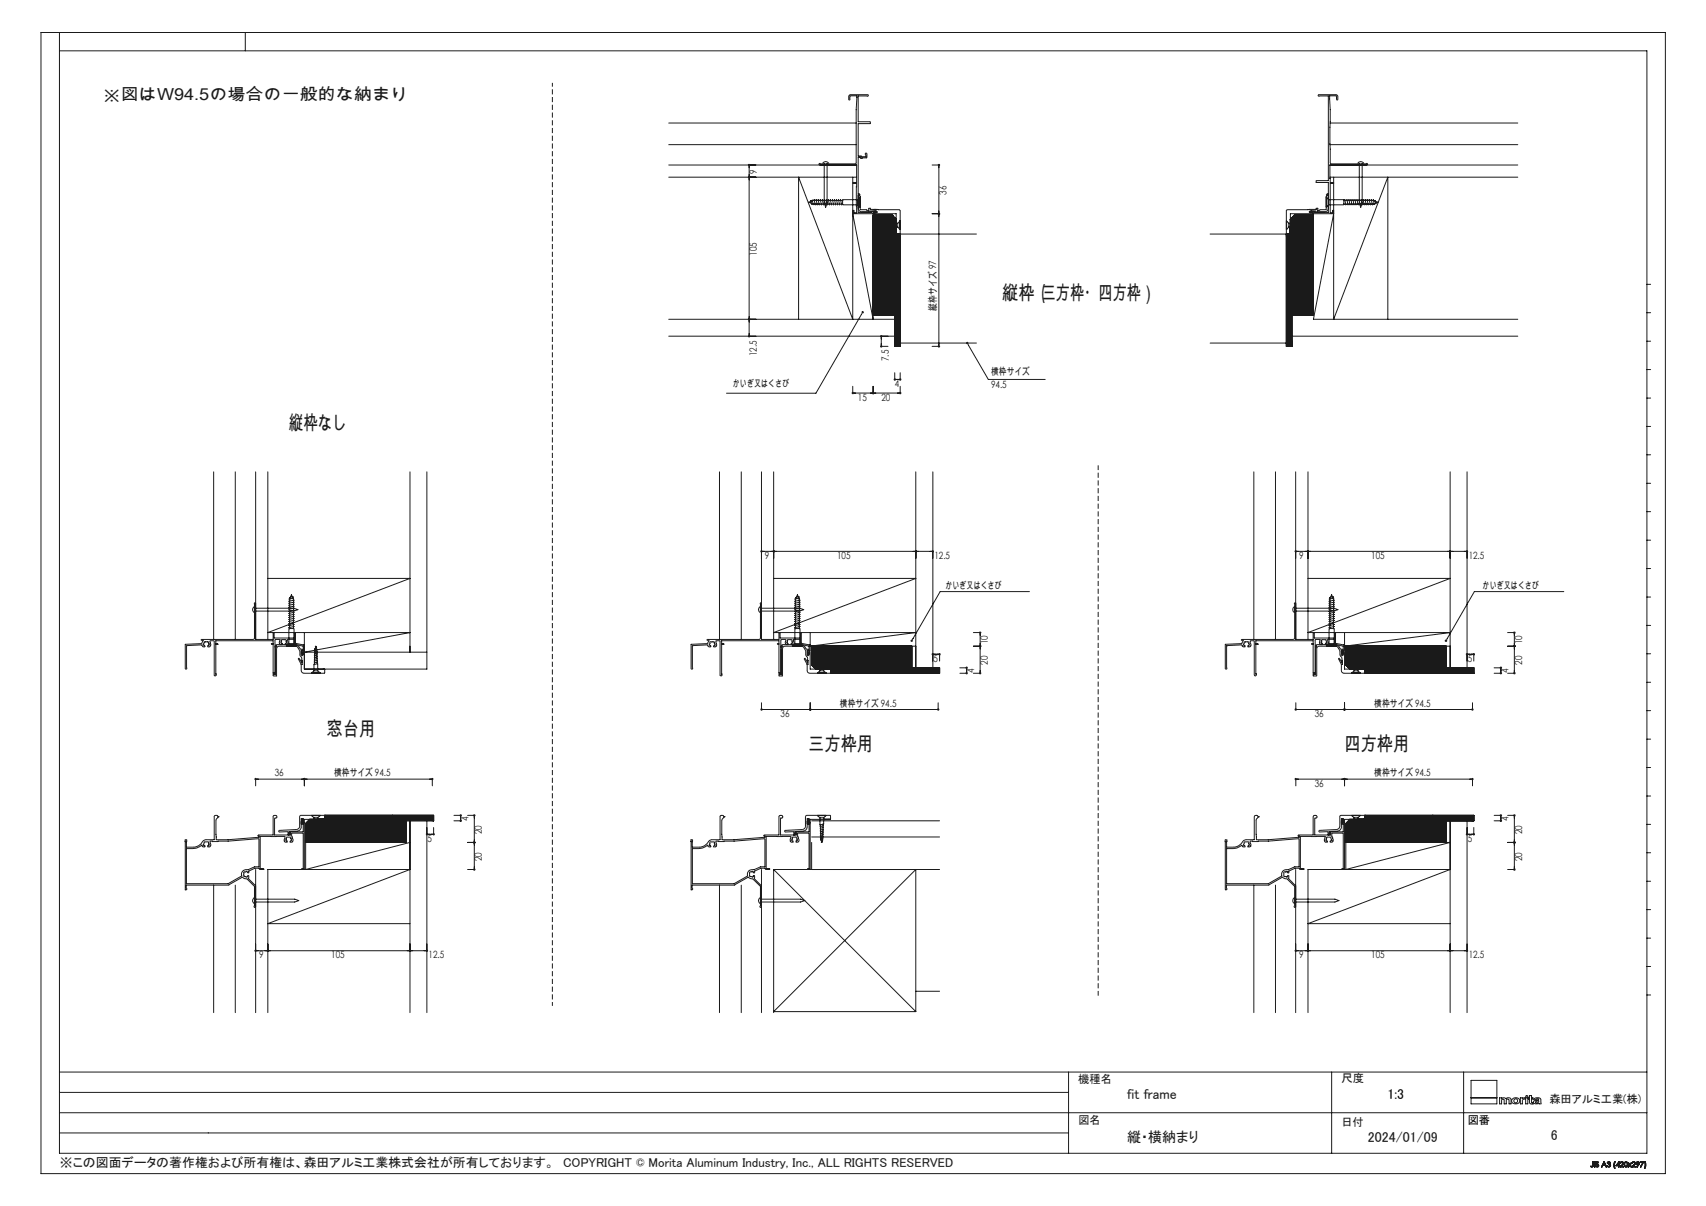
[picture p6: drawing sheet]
<svg xmlns="http://www.w3.org/2000/svg" width="420mm" height="297mm" viewBox="0 0 420 297" stroke-linecap="round" stroke-linejoin="round" font-family="sans-serif">
<g fill="none" stroke="#191924" stroke-width=".25">
<path d="M10.1 8h399.9v281h-399.9zM14.6 8v276h390.8v-271.5h-390.8M60.4 8v4.5M164.6 35.6h46.2M164.6 30.3h46.2M211.6 38.7h.1M327.4 35.6h46.3M327.4 30.3h46.3M164.6 40.6h46.3v4.3h-.9l-.1 .2 1 .1v7.2h-.6v-.5l-.4-.1M164.6 43.6h46.3M184.4 40.6v42.2M199.6 49.6v-.2l.2 .9v-.2"/>
<path d="M200 49.5v-.2l.2 1.1v-.2M200.4 49.4v-.2l.3 1.2v-.1M200.9 49.4v-.2l.3 1.2v-.1M201.4 49.4v-.2l.3 1.2v-.1M201.8 40.6l-.2-.1 .1-.3 9 .1 .1-13.3 .2-3.4h-1.6l-.2 1-.2-.1v-.8l.3-.4 4.4 .1-.1 .3-2.3-.1v6.4l3 .1-.1 .3h-2.9v8l1.8 .2-.1-.7 .3-.2 .1 .2-.1 1-1.4 .1-.1-.3h-.5v9l.4 .2-.1 .2-.3-.1v4.3h3.3v-.2l1-.1 .2 .2-.1 .1M201.9 49.4l.1-.2 .2 1.2v-.1M202.4 49.4l.1-.2 .2 1.2v-.1M202.5 40.3l.4-.4 .4-.1 .7 .5M202.9 49.4l.1-.2 .2 1.2v-.1M202.9 40.3v9.7l.4 1 .3-1v-9.7M203.4 49.4v-.2l.3 1.2v-.1M203.9 49.4v-.2l.3 1.2v-.1"/>
<path d="M204.4 49.4v-.2l.3 1.2 .1-.1M204.9 49.4l.1-.2 .2 1.2v-.1M205.4 49.4l.1-.2 .2 1.2v-.1M205.9 49.4l.1-.2 .2 1.2v-.1M206.4 49.4v-.2l.3 1.2v-.1M206.9 49.4v-.2l.3 1.2v-.1M207.4 49.4h-7.2l-1.1 .4 1.1 .4 7.3 .2M209.9 52.6l5 26v-25.6M209.9 43.6v35l-13.3-35v35M211.2 49.2h-3.8l.1 1.2h3.7M211.2 50.4l.5 .6M211.2 49.2v1.2"/>
<path d="M211.3 51.3l.2 .6 .3 .2h2.2v.2M211.3 48.2l.2-.2 .3 .4v3.1l.1 .1h1.4l.1 .2h.5v-.4l.3-.1 .1 .3 7.2 .1 .1 .2v5.6l-.2 .1M211.7 48.6v2.4M211.7 48.6l-.5 .6M211.7 48.6h.1M211.7 51h.1M214.3 52.3l.1-.3h1.4l.1 .1v.2h-.9l-.1 .3-5-.1M214.9 53h4.7M214.9 53l4.7 24.6v-24.6M215.3 52.3l-.2 .3h5.5v5l-.3-4v31.7h1.3M219.3 55.9h1.7M219.5 55h1.5"/>
<path d="M219.6 53l1 1-.8-.9M219.6 53l.2 24.6v-24.5M219.6 53l.2 .1M219.8 53.1l.5 4.5 1.3 27.7M220.6 56.1v1.2M221 55.9l.5 .6M221 55v.9M221.5 54.4l-.5 .6M221.5 54.4h.1M221.5 56.5h.1M221.5 54.4v2.1M221.6 57.6v27.7"/>
<path d="M229.5 40.6h1.6v44.7h-1.6M229.5 52.6h1.6M240.4 57.6h-20.6l.5 16.7h-.5l.5 3.3h-5.4M297.9 57.6h20.6l-.5-4v31.7M316.7 54.4h.1M316.7 56.5h.1M316.7 57.6l1.3 27.7h-1.3zM316.8 54.4l.5 .6M316.8 54.4v2.1M317.3 55h1.7M317.3 55.9h1.5M317.3 55.9l-.5 .6"/>
<path d="M317.3 55v.9M317.7 54l1-1v24.6l-.2-24.5v24.5l-.5-3.3h.5l-.5-16.7zM317.7 56.1v1.2M318.7 53h4.7v24.6M318.7 53l4.7 24.6M322.9 52.3l.3 .3h-5.5v5M324 52.3l-.1-.3h-1.4l-.2 .2 .1 .1h.9l.1 .3 4.9-.1M326.5 48.6h.1M326.5 51h.1M326.6 48.6v2.4M326.6 48.6l.5 .6M327 51.3l-.2 .6-.4 .2h-2.1v.2"/>
<path d="M327 48.2l-.2-.2-.3 .4-.1 3.2h-1.4l-.1 .2h-.5v-.4l-.3-.1-.1 .3-7.2 .1-.1 .2v5.6l.1 .1M327.1 49.2h3.7v1.2h-3.7M327.1 50.4l-.5 .6M327.1 49.2v1.2M327.4 43.6h46.3M328.3 52.6l-4.9 26h50.3M328.3 43.6v35l13.4-35v35M330.8 49.4h7.3l1.1 .4-1.1 .4-.6 .1h-6.7M331 49.4l.1-.2 .2 1.2 .1-.1M331.6 49.4v-.2l.3 1.2v-.1M332.1 49.4v-.2l.3 1.2v-.1M332.6 49.4v-.2l.2 1.2 .1-.1"/>
<path d="M333.1 49.4v-.2l.2 1.2 .1-.1M333.6 49.4v-.2l.2 1.2 .1-.1M334 49.4l.1-.2 .3 1.2v-.1M334.3 40.3l.3-.4 .4-.1 .8 .5M334.6 49.4v-.2l.3 1.2v-.1M334.6 40.3v9.7l.4 1 .4-1v-9.7M335.1 49.4v-.2l.3 1.2v-.1M335.6 49.4v-.2l.2 1.2 .1-.1M336.1 49.4v-.2l.2 1.2 .1-.1M336.5 40.6l.2-.1-.2-.3-8.8 .2-.2-.2-.2-16.6h1.7l.1 1 .3-.1v-.8l-.5-.4-4.3 .1-.1 .2 .2 .1 2.3-.1v20.9l-3 .1 .1 .3h2.9v2.8l-.4 .3h.4v4.3h-3.3v-.2l-1-.1-.2 .2 .1 .1M336.5 49.4l.1-.2 .2 1.2 .1-.1M337 49.4l.1-.2 .3 1.2v-.1"/>
<path d="M337.6 49.4v-.2l.3 1.2v-.1M338.1 49.4v-.2l.2 1.1v-.1M338.5 49.5v-.1l.2 .8v-.2M373.7 40.6h-46.3l.1 4.3 .8 .1v.2h-.8v7.2h.5v-.5l.3-.1M164.6 78.6h55.7M212.2 77.2l-11.3 19.6h-22M318 77.6h5.4M405.4 70h1M405.4 77h1M164.6 82.8h55.7M209.9 95.1v1.7h11.7v-1.7M214.9 95.1v1.7"/>
<path d="M217 82.8v2.5h1.6M220.3 91.8v1.6h1.3v-1.6M221.6 84.5h18.8M238.3 84.8l5 8.6h14M297.9 84.5h18.8M318 82.8h55.7M405.4 84h1M405.4 91h1M405.4 98h1M52.6 116.2v41.3M57.9 116.2v41.3M62.9 116.2v41.3h4.3v-1.6l.2-.1 .1 1.3h5v-1.3"/>
<path d="M65.9 116.2v41.3M100.9 116.2v44.4M105.1 116.2v48.6h-30.2v-9M177.1 116.2v41.3M182.5 116.2v41.3M187.5 116.2v41.3h4.3v-1.6l.1-.1 .2 .1v1.2h4.9v-1.3M190.5 116.2v41.3M225.5 116.2v48.3M229.7 116.2v48.3M308.7 116.2v41.3M314 116.2v41.3M319 116.2v41.3h4.3v-1.6l.1-.1 .2 .1v1.2h4.9v-1.3"/>
<path d="M322 116.2v41.3M357 116.2v48.3M361.2 116.2v48.3M405.4 105h1M405.4 112h1M405.4 119h1M187.5 135.8h42.2M319 135.8h42.2M405.4 126h1M405.4 133h1M62.7 149.4l-.5 .6 .1 .5 .4 .4M62.7 149.8h9.6l1 .3-1 .4h-9.6"/>
<path d="M62.9 148.6l-.1-.2-.2 .2v8.8l-13 .1v.2l.4 .1-.4 .7-4 .2 .1 6.1 .3-.2-.1-5.6 3.8-.2 .4 .5h.3v-.2a.41 .41 0 0 1-.3-.4 .41 .41 0 0 1 .2-.4l.1-.3h.8l.2 .5a.22 .22 0 0 1 .1 .3 .22 .22 0 0 1-.2 .2l-.2 .1 .2 .2 .5-.2v-1.3l.9 .1v8.4l.3 .2 .2-.2-.1-7.6h.6l-.1-.2h-.5v-.7h14.1v.7l-.4 .1 .4 .1v6.9l.3 .1v.4h.3v-.2M65.9 142.4h35l-35 13.4h35l-26 4.8h30.2M69.1 158.7l-.3-.4 .1-.8h-1.2v1.6l.3 .1-.3 .1 .1 6.6M69.4 158.7h.1l-.1-.2a.3 .3 0 0 1-.3-.3 .3 .3 0 0 1 .2-.3 .34 .34 0 0 1 .1-.4 .34 .34 0 0 1 .4 0 .34 .34 0 0 1 .4 0 .34 .34 0 0 1 .2 .3v.1a.4 .4 0 0 1 .1 .4 .4 .4 0 0 1-.3 .3l.1 .1M70.6 158.7l.2-.1 .2-.3-.2-.9h1.6l.1 1.3M70.6 159h2.3M70.6 159v.1M71.1 158.5l.1-3.7 1.2 .1v3.6M71.1 158.5h1.3M71.1 158.5l-.5 .5M72 146.9l.1 .1-.8 .1 .1 .1M72.1 147.3h.2l-1.1 .2 .1 .1"/>
<path d="M72.2 147.7l.2 .1-1.3 .3h.2M72.2 154.8v-7.3l-.4-1-.5 1-.1 7.3M72.2 154.3h.2l-1.3 .2 .2 .1M72.2 153.8h.2l-1.3 .3h.2M72.2 153.2l.2 .1-1.3 .3h.2M72.2 152.7l.2 .1-1.3 .2 .2 .1M72.2 152.3h.2l-1.3 .2 .2 .1M72.2 151.8h.2l-1.3 .2 .2 .1M72.2 151.3h.2l-1.3 .2 .2 .1M72.2 150.8h.2l-1.3 .3h.2M72.2 150.2l.2 .1-1.3 .2 .2 .1M72.2 149.8h.2l-1.3 .2 .2 .1"/>
<path d="M72.2 149.3h.2l-1.3 .2 .2 .1M72.2 148.8h.2l-1.3 .2 .2 .1M72.2 148.3h.2l-1.3 .3h.2M72.4 158.5l.5 .5M72.6 155.8l.1 .1v2.5l2.2 .4M72.6 158.7l.2 .1a1.3 1.3 0 0 1 1.1 .9l.7 .2-.1 .3M72.7 159.1l.6 .3 .5 1v1l.5 .6v1.1l-.6-.9-.3 .1 .8 1.3M72.9 159l-4.2 .1-.5 .4-.1 6.9h-.8l-.1-.6 .3 .1M77.9 159.2l-.3 .1M78 159.6l-.5 .1M187.2 149.4l-.5 .7 .1 .4 .4 .4M187.2 149.8h9.7l1 .3-1 .4h-9.7"/>
<path d="M187.5 148.6l-.2-.2-.2 .2 .1 8.6-.1 .2-13 .1v.2l.5 .1-.4 .7-4.1 .2 .2 6.1 .2-.1v-5.6l3.7-.3 .3 .5h.4l.1-.1-.1-.2a.32 .32 0 0 1-.3-.3 .32 .32 0 0 1 .2-.3l.1-.4h.9l.1 .2v.3a.25 .25 0 0 1 .2 .3 .25 .25 0 0 1-.3 .2v.3l.6-.2-.1-1.3h.9l.1 8.5 .2 .2 .2-.2v-7.6h.5l-.1-.2h-.4v-.7h14.1v.7h-.4l.4 .2v6.9l.3 .2-.1 .3h.3l.1-.2M190.5 142.4h35l-35 13.4h35l-26 3.3h26M193.7 158.7l-.4-.3 .1-.9h-1.1l-.1 1.6 .3 .1-.3 .1v6.2l.2 .4M194 158.7v-.2a.39 .39 0 0 1-.3-.3 .39 .39 0 0 1 .2-.4 .35 .35 0 0 1 .2-.3 .35 .35 0 0 1 .4 0 .38 .38 0 0 1 .4 .1 .38 .38 0 0 1 .1 .4l.1 .3-.3 .2 .1 .2M195.1 158.7l.4-.4-.1-.9h1.6l.1 1.3M195.2 159h2.3M195.2 159v.1M195.7 158.5l.1-3.7 1.2 .1v3.6M195.7 158.5l-.5 .5M195.7 158.5h1.3M196.5 146.9l.2 .1-.8 .1 .1 .1M196.7 147.3h.2l-1.2 .2 .2 .1"/>
<path d="M196.7 147.7l.3 .1-1.3 .3h.1M196.8 154.8v-6.7l-.1-.6-.4-1-.4 1-.1 7.3M196.8 154.3h.2l-1.3 .2 .1 .1M196.8 153.8h.2l-1.3 .3h.1M196.8 153.2l.2 .1-1.3 .3h.1M196.8 152.7l.2 .1-1.3 .2 .1 .1M196.8 152.3h.2l-1.3 .2 .1 .1M196.8 151.8h.2l-1.3 .2 .1 .1M196.8 151.3h.2l-1.3 .2 .1 .1M196.8 150.8h.2l-1.3 .3h.1M196.8 150.2l.2 .1-1.3 .2 .1 .1M196.8 149.8h.2l-1.3 .2 .1 .1"/>
<path d="M196.8 149.3h.2l-1.3 .2 .1 .1M196.8 148.8h.2l-1.3 .2 .1 .1M196.8 148.3h.2l-1.3 .3h.1M197 158.5l.5 .5M197.1 155.8l.2 .1v2.5l2.2 .4M197.2 158.7l.1 .1a1.32 1.32 0 0 1 1.1 .9l.7 .2v.3M197.3 159.1l.5 .2 .6 1v1.1l.4 .6v1.1l-.6-1-.2 .2 .7 1.3M197.5 159l-4.3 .1-.5 .4-.1 6.9h-.8v-.6l.2 .1M199.5 155.8v4.5l-.3 .2-.1 .9a.23 .23 0 0 1-.2 .1 .23 .23 0 0 1-.2-.3v-.9l.5-.1v-1.1l-1.9-.4-4.8 .1-.1 .2 .1 .2-.2 .5 .1 6.2M199.8 159.1l1 5.7-1-1zM224.5 159.1v5.4l-3.3-5.4v6.7l-16.7-1.8h16.7l-16.7-4.9v6.7h26.8M239.6 155.8h1.7v10h-1.7"/>
<path d="M239.6 159.1h1.7M253.4 145.7h-21.9l-6.9 11.8M318.7 149.4l-.4 .6v.5l.4 .4M318.7 149.8h9.7l1 .3-1 .4h-9.7M319 148.6l-.2-.2-.1 .2v8.6l-.1 .2-12.9 .1v.2h.4l-.4 .8-4 .2 .1 6.1 .2-.1v-5.6l3.7-.3 .3 .4 .4 .1 .1-.2-.1-.1a.3 .3 0 0 1-.3-.3 .3 .3 0 0 1 .2-.3l.1-.4h.6a.31 .31 0 0 1 .4 .1 .31 .31 0 0 1 0 .4 .39 .39 0 0 1 .1 .4 .39 .39 0 0 1-.3 .2l.4 .2 .3-.3-.1-1.2 1 .1v8.3l.2 .3 .3-.3-.1-7.5h.5l-.1-.2h-.4v-.7h14.1v.7l-.4 .1 .4 .1v6.9l.3 .1-.1 .4 .4-.1-.1-6.2 .3-.6-.2-.2 .2-.2 4.8-.1 1.8 .4v1.1l-.5 .1 .1 1.1a.23 .23 0 0 0 .2 .1 .23 .23 0 0 0 .2-.3v-.7l.3-.2v-4.5M322 142.4h35l-35 13.4h35l-26 3.3h26M325.2 158.7l-.4-.3 .1-.9h-1.1v1.6l.2 .1-.2 .1v6.3a.24 .24 0 0 1 .1 .4 .24 .24 0 0 1-.3 0M325.5 158.7l.1-.1-.1-.2a.3 .3 0 0 1-.3-.2 .3 .3 0 0 1 .2-.3 .42 .42 0 0 1 .2-.4 .42 .42 0 0 1 .5 0 .36 .36 0 0 1 .4 .2 .36 .36 0 0 1 0 .4l.2 .2-.4 .3 .1 .1M326.7 159h2.3M326.7 159v.1M327.2 158.5v-3.6l1.2-.1 .2 3.9M327.2 158.5h1.3l.5 .5"/>
<path d="M327.2 158.5l-.5 .5M328 146.9l.2 .1-.8 .1 .1 .1M328.2 147.3h.2l-1.2 .2 .2 .1M328.3 154.8v-6.7v-.6l-.5-1-.4 1-.1 7.3M328.3 154.3h.2l-1.3 .2 .2 .1M328.3 153.8h.2l-1.3 .3h.2M328.3 153.2l.2 .1-1.3 .3h.2M328.3 152.7l.2 .1-1.3 .2 .2 .1M328.3 152.3h.2l-1.3 .2 .2 .1M328.3 151.8h.2l-1.3 .2 .2 .1M328.3 151.3h.2l-1.3 .2 .2 .1M328.3 150.8h.2l-1.3 .3h.2"/>
<path d="M328.3 150.2l.2 .1-1.3 .2 .2 .1M328.3 149.8h.2l-1.3 .2 .2 .1M328.3 149.3h.2l-1.3 .2 .2 .1M328.3 148.8h.2l-1.3 .2 .2 .1M328.3 148.3h.2l-1.3 .3h.2M328.3 147.7l.2 .1-1.3 .3h.2M328.5 157.4h-1.6l.1 1-.4 .3M328.6 155.8l.2 .1v2.5l2.2 .4M328.7 158.7l.2 .1a1.41 1.41 0 0 1 1.1 .9l.6 .2v.3M328.8 159.1l.6 .3 .5 .9v1.1l.5 .7v1l-.6-.9-.3 .1 .7 1.3M329 159l-4.3 .1-.5 .4v6.9h-.8l-.1-.5h.2M331.3 159.1l1 5.7-1-1z"/>
<path d="M356 159.1v5.4l-3.3-5.4v6.7l-16.7-1.8h16.7l-16.7-4.9v6.7h26.8M371.2 155.8h1.6v10h-1.6M371.2 159.1h1.6M385 145.7h-22l-6.8 11.8M405.4 140h1M405.4 147h1M405.4 154h1M67.8 165.9v.2l-.3-.1M74.2 163.6v1.7l.4 .5h5.2l.1-1M74.3 162.6l.1 1h-.2M74.5 160.2l-.1 .9 .2-.1M74.6 160.7h.3v.1"/>
<path d="M74.9 160.2l-.3 .3v.7l-.3 .3-.1-.3v-.9l.4-.1v-1.1l-1.8-.4h-4.5l-.5 .2 .2 .2-.2 .5v6.3M76.7 165.7h2.1M76.7 165.7v.1M77.3 165.2h.9M77.3 165.2v-1.5l.9-.3v1.8M77.3 165.2l-.6 .5M78.1 163.5l-.1-3.6-.2-.8-.3 .8-.1 3.8M78.1 160l-.7 .2M78.1 160.4l-.7 .2M78.1 161.7l-.7 .3M78.1 161.3l-.7 .2M78.1 160.9l-.7 .2"/>
<path d="M78.2 162.6l-.9 .2M78.2 162.2l-.8 .2M78.2 165.2l.6 .5M78.2 163l-.9 .3M78.4 164.8h1.2M78.8 165.7v.1M187.5 173.1v1.6h43.5v-1.6M192.4 165.9l-.1 .2-.2-.1M198.7 163.6v1.6l.4 .6h5.2l.2-.2M198.8 162.6l.1 1h-.2M199 161.1h.1M199 160.2v.9"/>
<path d="M199.2 160.7l.3 .1v4h5l-3.7-5.7v5.7M199.2 161l-.2 .1M199.5 173.1v1.6M201.3 165.7v.1M201.3 165.7h2M201.9 163.7v1.5M201.9 165.2l-.6 .5M201.9 165.2h.9M202.8 163.4v1.8M202.8 165.2l.5 .5M203 164.8h1.2M203.3 165.7v.1"/>
<path d="M221.2 164.5h10.1v1.3zM229.7 161.1h1.6v1.7M236.3 164.5h1.7v1.3h-1.7M319 173.1v1.6h43.5v-1.6M330.2 163.6v1.6l.5 .6h5.2l.1-.2M330.4 162.6l.1 1h-.3M330.5 161.1h.1M330.5 160.2v.9M330.7 160.7l.1-.1 .2 .2v4h5l-3.7-5.7v5.7M330.7 161l-.2 .1M331 173.1v1.6M332.8 165.7h2.1"/>
<path d="M332.8 165.7v.1M333.4 165.2h.9M333.4 163.7v1.5M333.4 165.2l-.6 .5M334.3 163.4v1.8M334.3 165.2l.6 .5M334.5 164.8h1.2M334.9 165.7v.1M352.7 164.5h10.1v1.3zM361.2 161.1h1.6v1.7M367.8 164.5h1.7v1.3h-1.7M405.4 161h1"/>
<path d="M405.4 168h1M405.4 175h1M62.9 193.5v-1.6h43.5v1.6M74.9 191.9v1.6M319 193.5v-1.6h43.5v1.6M331 191.9v1.6M405.4 182h1M405.4 189h1M405.4 196h1M45.6 207.3h.1M52.3 207.1l-.6 .1 .2 .9-.3 .5-.5-.1 .4-.5-.2-.3a.3 .3 0 0 0 0-.4 .3 .3 0 0 0-.4 0h-.1a.43 .43 0 0 0-.5 .1 .43 .43 0 0 0-.1 .5l-.1 .2 .3 .2v.3l-.5-.1-.3-.4-1.3 .8-2.4 .1v8.6h10.3l3.3-1.9a1.12 1.12 0 0 1 1.1-1.5h.5l1.6-.7h1v-6.9l-7.5 .5h-2.5M52.3 207.2h1.4"/>
<path d="M52.3 207.1v.1M52.6 218v31.4M53.7 201.2l-.3-.4h-.5l-.2 .2v5.8h-2.1l-.5 .2-.4 .5a2.64 2.64 0 0 1-2.2 1.1h-1.6l.1-1.7h-.4v12.2l.4-.1-.1-1h10.3l3.5-2 .4 .4 .7 .1 1.9 1.8-.2 5 .2 .2 .2-.2M53.7 201.2l-.5 .8v4.8h3l7.5-.6v-.3h-.2l.2-.3h3.5v-4.6l.4-.2a.4 .4 0 0 1 .6 .3 .4 .4 0 0 1-.6 .4v4.1h3.9v-.5h-.3l.3-.2h3.1v-2l-.4-.1M53.7 201.2h.1M53.7 207.1v.1M57.9 218v31.4M62.9 214.1v35.3M66.8 206h.1M68 206h.1M70.9 205.5l.1 .1M74.4 214.1l-.1-.1 .3-.1v-8.7h-2.8v.7l.3 1.2-.2 .3h-.5v-.2a.37 .37 0 0 0 .4-.3 .37 .37 0 0 0-.2-.4l-.1-.3h-.5a.33 .33 0 0 0-.4 0 .33 .33 0 0 0-.1 .4 .38 .38 0 0 0 .2 .7l-.4 .1-.3-.3 .1-1.1h-6v7.9h.7l.1 .2h-.9l-.2-.3h-1l-1.6 .7-.1 .5-.1-.1a.43 .43 0 0 0-.7-.1l-.3 .1v.6a.28 .28 0 0 0 0 .3 .28 .28 0 0 0 .4 .1 .25 .25 0 0 0 .3 .1 .25 .25 0 0 0 .2-.2l.3-.1-.1 .7 1.8 1.8"/>
<path d="M74.6 202.2l-.2 .1v.4l.5 .2v11.1l-.1 .1M74.6 201.8l-.1-.2-.3 .8M75.2 202.8v11.3l25.7-6.6M76.3 201.8l-1.1 1M76.3 201.8v5.7l-1.1-4.7M76.7 200.9h2.1M76.7 200.9l.6 .5M76.7 200.8v.1M77.3 201.4h.9M77.3 201.4v1.8l.9-.3v-1.5M77.9 207.3l-.3 .1M78 206.9l-.5 .1"/>
<path d="M78.1 202.9l-.1 3.8-.2 .8-.3-.8-.1-3.6M78.1 206.4l-.7 .2M78.1 205.9l-.7 .3M78.1 205.1l-.7 .2M78.1 205.5l-.7 .2M78.2 204.2l-.8 .2M78.2 204.6l-.8 .3M78.2 203.3l-.9 .3M78.2 203.8l-.9 .2M78.4 201.8h1.2M78.8 200.9l-.6 .5M78.8 200.8v.1"/>
<path d="M79.9 200.8h26.9v1.3M79.9 201l-.1-.2h-5.8l-.2 .3v2.3a.83 .83 0 0 1-.8 .9l-4.2 .2-.2 .2 .2 .2 2-.1 .1 .7M79.9 201.8h-5v.9h-.1l-.3-.2 .1-.9h-.4v2.2a1.05 1.05 0 0 1-1 .9l-1.9 .1-.1 .5 .3 .1-.4 .2-.2-.1M79.9 200.8v6.7l-3.6-5.7M79.9 200.8l16.7 1.8h-16.7l16.7 4.9v-6.7l10.2 1.3M99.9 207.5h-24.7M99.9 202.1v5.4M100.9 202.1v47.3M105.1 202.1v47.3M106.8 203.8v1.7h-1.7M106.8 202.1h-10.2l3.3 5.4M111.8 200.8h1.6v1.3h-1.6"/>
<path d="M115.1 200.8h1.7v13.3h-1.7M115.1 207.5h1.7M170.1 207.3h.1M176.8 207.1l-.6 .1 .2 .7-.1 .6-.6 .1 .1-.4a.25 .25 0 0 0 .3-.2 .25 .25 0 0 0-.2-.3 .26 .26 0 0 0-.1-.4 .26 .26 0 0 0-.3 0h-.2a.38 .38 0 0 0-.5 .1 .38 .38 0 0 0 0 .5l-.2 .2 .4 .2-.1 .3-.5-.1-.2-.4-1.4 .8-2.3 .1v8.6h10.2l3.3-2a1.16 1.16 0 0 1 1.1-1.4h.6l1.6-.7h1v-6.9l-7.6 .5h-2.5M176.8 207.2h1.4M176.8 207.1v.1M177.1 218v31.4M178.2 201.2l-.3-.4h-.5l-.1 .3v5.7h-2.1l-.5 .2-.5 .5a2.64 2.64 0 0 1-2.1 1.1h-1.7l.1-1.7h-.4v12.2l.4-.1-.1-1h10.4l3.5-2 .4 .4h.6l1.9 1.9v4.8l-.1 .2 .2 .2 .2-.2M178.2 201.2l-.5 .8 .1 4.8h2.9l7.6-.6v-.3h-.3l.2-.3h3.6v-4.5l.4-.3a.36 .36 0 0 1 .5 .3 .36 .36 0 0 1-.5 .4v4.1h3.8v-.5h-.2l.2-.2h3.2v-2l-.5-.1M178.2 201.2h.1M178.2 207.1v.1M182.5 218v31.4"/>
<path d="M185.7 216.2h.1M185.7 216.2v.2l1.8 1.8M187.5 214.1v35.3M190.5 214.1v35.3M190.5 214.1h40.8M190.5 214.1l35 35M191.3 206h.1M192.6 206h.1M193.3 204.5l4.4-.2a.8 .8 0 0 0 .6-.9v-2.2l.3-.4 5.9 .1v.9h-5v.9l-.5-.3 .2-.1v-.7h-.5v2.2a.97 .97 0 0 1-1 .9l-1.9 .1-.1 .5h.3v.2l-.5 .1-.1-.8-2.1 .1-.1-.2zM198.9 214.1v-.2h.3l-.1-8.7h-2.7v.7l.3 1.1-.3 .4h-.4l.1-.3a.3 .3 0 0 0 .2-.3 .3 .3 0 0 0-.2-.3 .44 .44 0 0 0-.2-.4 .44 .44 0 0 0-.5 .1 .31 .31 0 0 0-.3 0 .31 .31 0 0 0 0 .4l-.2 .3 .4 .5h-.5l-.3-.4 .2-1h-6.1v7.9h.8l.1 .2h-.9l-.3-.3h-1l-1.5 .7-.1 .5-.4-.4-.3 .1a.35 .35 0 0 0-.5 .1 .35 .35 0 0 0 0 .5 .33 .33 0 0 0 0 .4 .33 .33 0 0 0 .4 .1l.1 .1a.25 .25 0 0 0 .3 .1 .25 .25 0 0 0 .2-.2l.2-.2 .1 .6M199.2 202.2l-.2 .1v.4l.5 .1v11.3h-.2M199.2 201.8l-.2-.2-.3 .8"/>
<path d="M199.8 202.1h31.5M199.8 207.5v6.6M199.8 206.1h31.5M201.3 200.9l.6 .5M201.3 200.8v.1M201.3 200.9h2M201.9 201.4v1.8l.9-.3v-1.5M201.9 201.4h.9M202.5 207.3l-.3 .1M202.6 206.9l-.5 .1M202.6 206.4l-.6 .2M202.7 202.9l-.2 3.8-.2 .8-.2-.8-.1-3.6"/>
<path d="M202.7 205.5l-.8 .2M202.7 205.9l-.7 .3M202.7 204.6l-.8 .3M202.7 205.1l-.8 .2M202.7 203.3l-.8 .3M202.7 203.8l-.8 .2M202.7 204.2l-.8 .2M203 201.8h1.2M203.3 200.9l-.5 .5M203.3 200.8v.1M301.6 207.3h.1M308.4 207.1l-.6 .1 .2 .8-.1 .4-.7 .2 .1-.3a.46 .46 0 0 0 .1-.7l-.1-.3h-.4a.45 .45 0 0 0-.5 .1 .45 .45 0 0 0-.2 .5l-.1 .2 .4 .3v.2l-.5-.1-.3-.4-1.4 .8-2.3 .1v8.6h10.2l3.4-2a1.16 1.16 0 0 1 1-1.4h.6l1.6-.7h1v-6.9l-7.6 .5h-2.5"/>
<path d="M308.4 207.2h1.3M308.4 207.1v.1M308.7 218v31.4M309.7 201.2l-.1-.4h-.5l-.3 .4v5.6h-2.1l-.5 .2-.4 .5a2.64 2.64 0 0 1-2.2 1.1h-1.6v-1.7l-.3-.1 .1 12.3a.21 .21 0 0 0 .2-.1 .21 .21 0 0 0-.1-.2v-.8h10.4l3.5-2 .4 .4 .7 .1 1.8 1.8v4.8l-.1 .2 .2 .2 .2-.2M309.7 201.2l-.5 .7 .1 4.9h2.9l7.6-.6v-.3h-.2l.2-.3h3.5v-4.4l.4-.4a.39 .39 0 0 1 .5 .3 .39 .39 0 0 1-.5 .4v4.1h3.9v-.5h-.3l.3-.2h3.1v-2l-.5-.1M309.7 201.2h.1M309.7 207.1v.1M314 218v31.4M317.3 216.2h.1M317.3 216.2l1.7 2M319 214.1v35.3M322.9 206h.1"/>
<path d="M324.1 206h.1M330.5 214.1l-.2-.1 .4-.1v-8.7h-2.8v.7l.3 1.1-.3 .4h-.4l.1-.3a.32 .32 0 0 0 .2-.3 .32 .32 0 0 0-.1-.3 .39 .39 0 0 0-.3-.4 .39 .39 0 0 0-.4 .1 .29 .29 0 0 0-.4 0 .29 .29 0 0 0 0 .3v.1a.47 .47 0 0 0 .2 .7l-.5 .1-.2-.2 .1-1.2h-6.1v7.9h.8l.1 .2h-.9l-.2-.3h-1.1l-1.5 .7-.1 .5-.4-.4-.4 .2a.29 .29 0 0 0-.3 0 .29 .29 0 0 0 0 .4v.2a.34 .34 0 0 0 0 .4 .34 .34 0 0 0 .4 .1 .24 .24 0 0 0 .3 .1 .24 .24 0 0 0 .2-.2l.3-.1v.5M330.7 202.2l-.2 .1v.4h.4l.1 .2v11.1l-.2 .1M330.7 201.8l-.2-.2-.3 .8M331.3 202.8v11.3l25.7-6.6h-25.7M332.3 201.8l-1 1M332.3 201.8v5.7l-1-4.7M332.8 200.9h2.1M332.8 200.9l.6 .5M332.8 200.8v.1M333.4 201.4h.9M333.4 201.4v1.8"/>
<path d="M334.3 201.4v1.5M334.5 201.8h1.2M334.9 200.9l-.6 .5M334.9 200.8v.1M336 201l-.1-.2h-5.8l-.3 .2v2.6a.79 .79 0 0 1-.8 .7l-4.2 .2-.1 .2 .1 .2 2.1-.1 .1 .7 .1 .1 .5-.1-.1-.2h-.3l.1-.5 1.9-.1a1.02 1.02 0 0 0 1-1v-2.1h.5v.7h-.1l.2 .4h.2v-.9h5M336 200.8h26.8v1.3M336 200.8l16.7 1.8h-16.7l16.7 4.9v-6.7l10.1 1.3M336 200.8v6.7l-3.7-5.7M356 202.1v5.4l-3.3-5.4h10.1M357 202.1v47.3M361.2 202.1v47.3M362.8 203.8v1.7h-1.6"/>
<path d="M367.8 200.8h1.7v1.3h-1.7M371.2 200.8h1.6v13.3h-1.6M371.2 207.5h1.6M405.4 203h1M405.4 210h1M405.4 217h1M62.7 221l-.5 .7v.4l.5 .5M62.7 221.4h9.9l1 .4-1 .3h-9.9M62.9 234.1h42.2M100.9 227.5h-35l35-13.4h-35v35.3M187.2 221l-.3 .3-.2 .5 .5 .8M187.2 221.4h9.9l1 .4-1 .3h-9.9"/>
<path d="M318.7 221l-.4 .7v.5l.4 .4M318.7 221.4h9.9l1 .4-1 .3h-9.9M319 234.1h42.2M357 227.5h-35l35-13.4h-35v35.3M405.4 224h1M405.4 231h1M405.4 238h1M190.5 249.1l35-35v35zM225.5 244.1h5.8M405.4 245h1M14.6 279h248.5M14.6 274h390.8"/>
<path d="M14.6 269h248.5M14.6 264h390.8M263.1 264v20M327.8 264v20M360.3 264v20M362.2 270.4h6.3M362.2 266.1h6.3v5.7h-6.3zM369.2 270.4h.5v.1l.5-.2 .5 .3a.75 .75 0 0 1 1.3 .2v1h-.5v-.9a.34 .34 0 0 0-.4-.3 .34 .34 0 0 0-.3 .4v.8h-.5v-.9a.32 .32 0 0 0-.3-.3 .32 .32 0 0 0-.3 .4v.8h-.5zM372.4 270.6a.94 .94 0 0 1 1.2-.2 .94 .94 0 0 1 .3 1.2 1.07 1.07 0 0 1-1.1 .2 1.07 1.07 0 0 1-.7-.8zM374.3 270.4h.5v.1l.7-.2v.3l-.7 .3v.9h-.5zM375.6 270.4h.5v1.4h-.5zM376.6 269.8h.4v.6h.4v.2h-.4v.9l.4 .1v.3l-.8-.2v-1.1h-.3v-.2h.3z"/>
<path d="M377.7 270.6a1 1 0 0 1 1.6 .3l.1 .9-.6-.1a.84 .84 0 0 1-1.3-.4l1.3-.5-.4-.2-.3 .2h-.5zM378 271.3l.8-.2a.44 .44 0 0 1-.3 .5 .44 .44 0 0 1-.5-.2zM391.7 287.2l-.1 .1M392.1 286.9l-.2 .4-.2-.1M392.1 286.9l-.1 .4-.3-.1M392.1 286.9v-.8l.1 .8M392.2 286.9v.4h-.6M392.2 286.9l-.2 .5-.4-.1M392.5 286.1h.2v1.3h-.2zM392.9 287.1h-.1M393.5 286.4l-.4-.1 .5 .9-.4 .2-.4-.3M393.5 286.4l-.4-.2v.3a.42 .42 0 0 1 .5 .6 .42 .42 0 0 1-.7 .1l-.1-.1"/>
<path d="M393.6 286.3l-.5-.2-.2 .2v.2l.6 .6-.4 .2-.2-.2M393.6 286.3l-.4-.2a.38 .38 0 0 0-.3 .4 .38 .38 0 0 0 .4 .3l.2 .2-.2 .3-.4-.2M393.6 286.3l-.1 .1M394.9 286.1l.6 1.3-.3-.5h-.6l-.3 .5zM394.9 286.4l.2 .4h-.4zM395.6 287h.2M395.7 286.4l.1-.2 .4-.1 .2 .2-.1 .4 .2 .2-.4 .5-.4-.1-.1-.3M395.7 286.4a.36 .36 0 0 1 .5-.3 .36 .36 0 0 1 .1 .6 .42 .42 0 0 1 0 .7 .42 .42 0 0 1-.7-.4M395.7 286.4h.1M395.8 286.4l.3-.2 .2 .1-.3 .3M395.8 286.4a.24 .24 0 0 1 .3-.2 .24 .24 0 0 1 .2 .2 .24 .24 0 0 1-.3 .2M396 286.7l.3 .1v.4l-.3 .1-.2-.3"/>
<path d="M396 286.7a.3 .3 0 0 1 .4 .3 .3 .3 0 0 1-.3 .3 .3 .3 0 0 1-.3-.3M396 286.6v.1M397.5 287.7h.1M397.5 286.1l-.2 .7 .2 .9M397.5 286.1l-.2 .6 .2 1M397.5 286.1h.2M397.7 286.1l-.2 .6 .1 1M398.5 286.4v.5h-.4zM398.6 286.1h.1M398.6 286.1v.8l.1 .2h-.1l-.1 .3v-.3h-.7zM398.9 286.5l.2-.4 .5 .1 .1 .3-.2 .4M398.9 286.5a.42 .42 0 0 1 .6-.3 .42 .42 0 0 1 0 .7"/>
<path d="M398.9 286.5h.1M399 286.5l.2-.3h.3l.1 .3-.3 .3M399 286.5a.3 .3 0 0 1 .4-.3 .3 .3 0 0 1 .1 .5l-.2 .1M399.3 286.8l-.4 .6h.8l-.6-.1 .4-.4M400 286.2l.3-.1 .3 .1 .2 .6-.2 .5a.61 .61 0 0 1-.8-.3 .61 .61 0 0 1 .2-.8zM400.2 286.2h.1a.65 .65 0 0 1 0 1.1 .63 .63 0 0 1-.1-1.1zM401.8 286.5l.2-.4 .5 .1 .1 .3-.2 .4M401.8 286.5a.43 .43 0 0 1 .6-.4 .43 .43 0 0 1 0 .8M401.8 286.5h.1M401.9 286.5l.2-.3h.3l.1 .3-.3 .3M401.9 286.5a.29 .29 0 0 1 .4-.3 .29 .29 0 0 1 .1 .5l-.2 .1M402.2 286.8l-.5 .6-.4-.5 .4-.4-.5 .3-.4-.3 .4 .4-.4 .5 .4-.4 .3 .4h1.1l-.6-.1 .4-.4"/>
<path d="M403 286.3h.4v.4h-.4zM403.3 286.8l-.5-.1a.42 .42 0 0 1 .2-.6 .42 .42 0 0 1 .6 .2l-.1 .5M403.3 286.8a.38 .38 0 0 1-.4-.4 .38 .38 0 0 1 .5-.3 .38 .38 0 0 1 .2 .5l-.1 .2M403.3 286.8l-.4 .5 .1 .1 .5-.6M403.9 286.1h.8l-.7 1.3-.1-.1 .6-1.1h-.6zM404.8 287.7h.2M404.9 286.1l.1 1-.2 .6M404.9 286.1h.1M405 286.1l.2 1.1-.2 .5M405 286.1l.2 1-.2 .6"/>
<circle cx="184.4" cy="40.6" r=".16"/>
<circle cx="184.4" cy="43.6" r=".16"/>
<circle cx="231.2" cy="52.6" r=".19"/>
<circle cx="231.2" cy="40.6" r=".17"/>
<circle cx="184.4" cy="78.6" r=".18"/>
<circle cx="212.4" cy="76.9" r=".17"/>
<circle cx="184.4" cy="82.8" r=".16"/>
<circle cx="210" cy="96.8" r=".16"/>
<circle cx="215" cy="96.8" r=".16"/>
<circle cx="217" cy="85.3" r=".16"/>
<circle cx="217" cy="82.8" r=".16"/>
<circle cx="220.3" cy="93.5" r=".17"/>
<circle cx="221.6" cy="96.8" r=".18"/>
<circle cx="221.6" cy="93.5" r=".19"/>
<circle cx="231.2" cy="85.3" r=".17"/>
<circle cx="238.1" cy="84.5" r=".17"/>
<circle cx="187.5" cy="135.8" r=".16"/>
<circle cx="190.5" cy="135.8" r=".16"/>
<circle cx="225.5" cy="135.8" r=".16"/>
<circle cx="229.6" cy="135.8" r=".16"/>
<circle cx="319" cy="135.8" r=".16"/>
<circle cx="322" cy="135.8" r=".16"/>
<circle cx="357" cy="135.8" r=".16"/>
<circle cx="361.2" cy="135.8" r=".16"/>
<circle cx="224.5" cy="157.8" r=".16"/>
<circle cx="241.3" cy="159.1" r=".16"/>
<circle cx="241.3" cy="155.8" r=".16"/>
<circle cx="356" cy="157.8" r=".16"/>
<circle cx="372.8" cy="155.8" r=".17"/>
<circle cx="372.8" cy="159.1" r=".17"/>
<circle cx="187.5" cy="174.7" r=".16"/>
<circle cx="199.5" cy="174.7" r=".16"/>
<circle cx="229.6" cy="161.1" r=".17"/>
<circle cx="231" cy="174.7" r=".16"/>
<circle cx="231.3" cy="161.1" r=".17"/>
<circle cx="238" cy="164.5" r=".18"/>
<circle cx="238" cy="165.8" r=".16"/>
<circle cx="241.3" cy="165.8" r=".16"/>
<circle cx="319" cy="174.7" r=".16"/>
<circle cx="331" cy="174.7" r=".16"/>
<circle cx="361.1" cy="161.1" r=".17"/>
<circle cx="362.5" cy="174.7" r=".16"/>
<circle cx="362.8" cy="161.1" r=".17"/>
<circle cx="369.5" cy="165.8" r=".16"/>
<circle cx="369.5" cy="164.5" r=".18"/>
<circle cx="372.8" cy="165.8" r=".17"/>
<circle cx="62.9" cy="191.9" r=".16"/>
<circle cx="74.9" cy="191.9" r=".16"/>
<circle cx="106.4" cy="191.9" r=".16"/>
<circle cx="319" cy="191.9" r=".16"/>
<circle cx="331" cy="191.9" r=".16"/>
<circle cx="362.5" cy="191.9" r=".16"/>
<circle cx="105.1" cy="205.5" r=".16"/>
<circle cx="106.8" cy="205.5" r=".16"/>
<circle cx="113.4" cy="200.8" r=".16"/>
<circle cx="113.4" cy="202.1" r=".16"/>
<circle cx="116.8" cy="214.1" r=".16"/>
<circle cx="116.8" cy="200.8" r=".16"/>
<circle cx="116.8" cy="207.5" r=".18"/>
<circle cx="361.2" cy="205.5" r=".16"/>
<circle cx="362.8" cy="205.5" r=".16"/>
<circle cx="369.5" cy="200.8" r=".16"/>
<circle cx="369.5" cy="202.1" r=".16"/>
<circle cx="372.8" cy="207.5" r=".19"/>
<circle cx="372.8" cy="200.8" r=".17"/>
<circle cx="372.8" cy="214.1" r=".17"/>
<circle cx="62.9" cy="234.1" r=".18"/>
<circle cx="65.9" cy="234.1" r=".16"/>
<circle cx="100.9" cy="234.1" r=".16"/>
<circle cx="105.1" cy="234.1" r=".16"/>
<circle cx="319" cy="234.1" r=".16"/>
<circle cx="322" cy="234.1" r=".16"/>
<circle cx="357" cy="234.1" r=".16"/>
<circle cx="361.2" cy="234.1" r=".16"/>
<circle cx="373.2" cy="271.1" r=".5"/>
<circle cx="375.9" cy="270" r=".24"/>
</g>
<path d="M136 20.4v227.3" fill="none" stroke="#191924" stroke-width=".25" stroke-dasharray="1.3 .6" stroke-dashoffset=".3" stroke-linecap="butt"/>
<path d="M270.4 114.6v130.6" fill="none" stroke="#191924" stroke-width=".25" stroke-dasharray="1.3 .6" stroke-dashoffset=".1" stroke-linecap="butt"/>
<path d="M77.5 206.7l.1 .3 .3-.1 .1-.2v.2l-.2 .6-.3-.5zM76.3 201.8v5.7h3.6l-1.8-2.8v1.7l-.1 .3v-.3l-.6 .2v-3zM76.3 201.8l1.1 1.7v-.4l-.1 .1 .9-.3-.8 .2v.4l.7-.1v-.5v1.8l1.8 2.8v-5.7h-1.7v1.1v-1.1h-.9v1.4v-1.4zM79.9 202.6v4.9h16.7zM79.9 202.6l16.7 4.9v-4.9zM79.9 200.8v1.8h16.7zM79.9 200.8l16.7 1.8v-1.8zM96.6 200.8v1.3h10.2zM96.6 200.8l10.2 1.3v-1.3zM96.6 202.1l3.3 5.4v-5.4zM96.6 202.1v5.4h3.3zM75.2 202.8l1.1 4.7v-5.7zM75.2 202.8v4.7h1.1zM77.5 206.1v.4l.5-.1v-.4zM77.5 205.7v.4l.5-.1v-.4zM77.5 205.3v.4l.5-.1v-.5zM77.5 204.8v.5l.5-.2v-.4zM77.5 204.4v.4l.5-.1-.1-.4zM77.5 204v.4l.4-.1-.3-.4zM77.4 203.5l.2 .4 .5-.1v-.4zM77.6 207l.2 .4 .1-.5zM77.4 203.6l.1 .4 .1-.1zM77.6 203.9l.3 .4h.2v-.5zM77.9 204.3l.2 .3v-.3zM220.3 57.6v27.7h1.3zM220.3 57.6l1.3 27.7v-27.7zM220.3 53.6l.1 1.4h.2v-1zM220.4 55l.1 .9h.1v-.9zM220.5 55.9l.1 1.7v-1.7zM220.3 55.9v1.7h.3l-.1-1.7zM219.8 55.9v1.7h.5l-.2-1.7zM219.8 55v.9h.3l-.1-.9zM220 55l.1 .9h.2v-.9zM220.3 55v.9h.2zM220.1 55.9l.2 1.7v-1.7zM219.8 53.1l.2 1.9h.3v-1.4zM220.3 53.6l.1 1.4zM219.8 53.1v1.9h.2zM219.6 53v2h.2v-1.9zM219.6 55v.9h.2v-.9zM219.6 55.9l.2 21.7v-21.7zM214.9 53l4.7 24.6v-21.7h-.3h.3v-2.9zM214.9 53v24.6h4.7zM219.6 55.9v21.7h.2zM219.8 74.3v3.3h.5zM219.8 74.3l.5 3.3v-3.3zM219.8 57.6v16.7h.5zM219.8 57.6l.5 16.7v-16.7zM219.6 55v.9zM219.6 53v2zM316.7 57.6v27.7h1.3zM316.7 57.6l1.3 27.7v-27.7zM318 74.3v3.3h.5zM318 74.3l.5 3.3v-3.3zM318 57.6v16.7h.5zM318.5 55.9v21.7h.2zM318.7 53v2h.3h-.3v22.6h4.7zM318.7 53l4.7 24.6v-24.6zM318 57.6l.5 16.7v-16.7zM318.5 55.9l.2 21.7v-21.7zM317.7 55.9v1.7h.3l-.1-1.7zM317.9 55.9l.1 1.7v-1.7zM318 55.9v1.7h.5l-.2-1.7zM318.3 55.9l.2 1.7v-1.7zM318.5 55v.9h.2v-.9zM318.2 55l.1 .9h.2v-.9zM318 55v.9h.3l-.1-.9zM317.8 55l.1 .9h.1v-.9zM317.7 55v.9h.2zM318.5 55v.9zM318.7 53l-.2 .1v1.9h.2zM318.5 53.1v1.9zM318 53.6l.2 1.4h.3v-1.9zM318 53.6v1.4h.2zM318 53.6l-.3 .4 .1 1h.2zM317.7 54l.1 1zM204.5 164v1.8h16.7zM204.5 164l16.7 1.8v-1.8zM221.2 164.5v1.3h10.1zM221.2 164.5l10.1 1.3v-1.3zM221.2 159.1v5.4h3.3zM221.2 159.1l3.3 5.4v-5.4zM204.5 159.1l16.7 4.9v-4.9zM204.5 159.1v4.9h16.7zM200.8 159.1l3.7 5.7v-5.7zM199.8 159.1v4.7l1 1zM199.8 159.1l1 5.7v-5.7zM200.8 159.1v5.7h3.7zM331.3 159.1l1 5.7v-5.7zM331.3 159.1v4.7l1 1zM332.3 159.1v5.7h3.7zM332.3 159.1l3.7 5.7v-5.7zM336 164v1.8h16.7zM336 159.1v4.9h16.7zM336 164l16.7 1.8v-1.8zM336 159.1l16.7 4.9v-4.9zM352.7 159.1v5.4h3.3zM352.7 159.1l3.3 5.4v-5.4zM352.7 164.5v1.3h10.1zM352.7 164.5l10.1 1.3v-1.3zM331.3 202.8v4.7h1zM332.3 201.8l-1 1 1 4.7zM332.3 201.8v5.7h3.7zM332.3 201.8l3.7 5.7v-5.7zM336 202.6v4.9h16.7zM336 202.6l16.7 4.9v-4.9zM336 200.8v1.8h16.7zM336 200.8l16.7 1.8v-1.8zM352.7 202.1v5.4h3.3zM352.7 202.1l3.3 5.4v-5.4zM352.7 200.8v1.3h10.1zM352.7 200.8l10.1 1.3v-1.3z" fill-rule="evenodd" fill="#191924"/>
<g font-size="4.9" fill="#191924">
<text x="246.7" y="73.8">縦枠 (三方枠・四方枠）</text>
<text x="71.1" y="105.9">縦枠なし</text>
<text x="80.4" y="181.2">窓台用</text>
<text x="199" y="185">三方枠用</text>
<text x="331" y="185">四方枠用</text>
</g>
<text font-size="4.1" fill="#191924" x="25.3" y="24.7">※図はW94.5の場合の一般的な納まり</text>
<g font-size="3.5" fill="#191924">
<text x="277.5" y="270.7">fit frame</text>
<text x="277.5" y="281.3">縦・横納まり</text>
<text x="336.8" y="281.3">2024/01/09</text>
<text x="381.8" y="280.7">6</text>
</g>
<text font-size="3.5" x="341.6" y="270.7">1:3</text>
<text font-size="3.2" fill="#191924" x="14.7" y="287.5">※この図面データの著作権および所有権は、森田アルミ工業株式会社が所有しております。　COPYRIGHT © Morita Aluminum Industry, Inc., ALL RIGHTS RESERVED</text>
<g font-size="2.8" fill="#191924">
<text x="265.5" y="266.8">機種名</text>
<text x="330.3" y="266.6">尺度</text>
<text x="381.4" y="271.7">森田アルミ工業(株)</text>
<text x="265.5" y="276.8">図名</text>
<text x="330.3" y="277.3">日付</text>
</g>
<text font-size="2.8" x="361.3" y="276.9">図番</text>
<g font-size="2.5" fill="#191924">
<text x="186.3" y="42.8" transform="rotate(-90 186.3 42.8)">9</text>
<text x="233" y="47.9" transform="rotate(-90 233 47.9)">36</text>
<text x="186.3" y="63" transform="rotate(-90 186.3 63)">105</text>
<text x="230.5" y="76.5" transform="rotate(-90 230.5 76.5)">縦枠サイズ 97</text>
<text x="186.3" y="87.7" transform="rotate(-90 186.3 87.7)">12.5</text>
<text x="218.8" y="89" transform="rotate(-90 218.8 89)">7.5</text>
<text x="180.4" y="95.3">かいぎ又はくさび</text>
<text x="220.3" y="95.3">4</text>
<text x="244" y="92.4">横枠サイズ</text>
<text x="244" y="95.6">94.5</text>
<text x="211.2" y="98.6">15</text>
<text x="217" y="98.6">20</text>
<text x="188.3" y="137.6">9</text>
<text x="206.1" y="137.6">105</text>
<text x="230" y="137.6">12.5</text>
<text x="319.9" y="137.6">9</text>
<text x="337.6" y="137.6">105</text>
<text x="361.6" y="137.6">12.5</text>
<text x="232.8" y="144.9">かいぎ又はくさび</text>
<text x="365" y="144.9">かいぎ又はくさび</text>
<text x="243.2" y="158.7" transform="rotate(-90 243.2 158.7)">10</text>
<text x="374.7" y="158.7" transform="rotate(-90 374.7 158.7)">10</text>
<text x="229.8" y="163">5</text>
<text x="239.9" y="165.8" transform="rotate(-90 239.9 165.8)">4</text>
<text x="243.2" y="163.7" transform="rotate(-90 243.2 163.7)">20</text>
<text x="361.4" y="163">5</text>
<text x="371.4" y="165.8" transform="rotate(-90 371.4 165.8)">4</text>
<text x="374.7" y="163.7" transform="rotate(-90 374.7 163.7)">20</text>
<text x="192.2" y="176.6">36</text>
<text x="206.8" y="174.1">横枠サイズ 94.5</text>
<text x="323.7" y="176.6">36</text>
<text x="338.3" y="174.1">横枠サイズ 94.5</text>
<text x="67.6" y="191.2">36</text>
<text x="82.3" y="191.2">横枠サイズ 94.5</text>
<text x="338.3" y="191.2">横枠サイズ 94.5</text>
<text x="323.7" y="193.7">36</text>
<text x="115.3" y="202.1" transform="rotate(-90 115.3 202.1)">4</text>
<text x="371.4" y="202.1" transform="rotate(-90 371.4 202.1)">4</text>
<text x="105.3" y="207.3">5</text>
<text x="118.6" y="205.4" transform="rotate(-90 118.6 205.4)">20</text>
<text x="361.4" y="207.3">5</text>
<text x="374.7" y="205.4" transform="rotate(-90 374.7 205.4)">20</text>
<text x="118.6" y="212.1" transform="rotate(-90 118.6 212.1)">20</text>
<text x="374.7" y="212.1" transform="rotate(-90 374.7 212.1)">20</text>
<text x="63.8" y="236">9</text>
<text x="81.5" y="236">105</text>
<text x="105.5" y="236">12.5</text>
<text x="319.9" y="236">9</text>
<text x="337.6" y="236">105</text>
<text x="361.6" y="236">12.5</text>
</g>
</svg>
